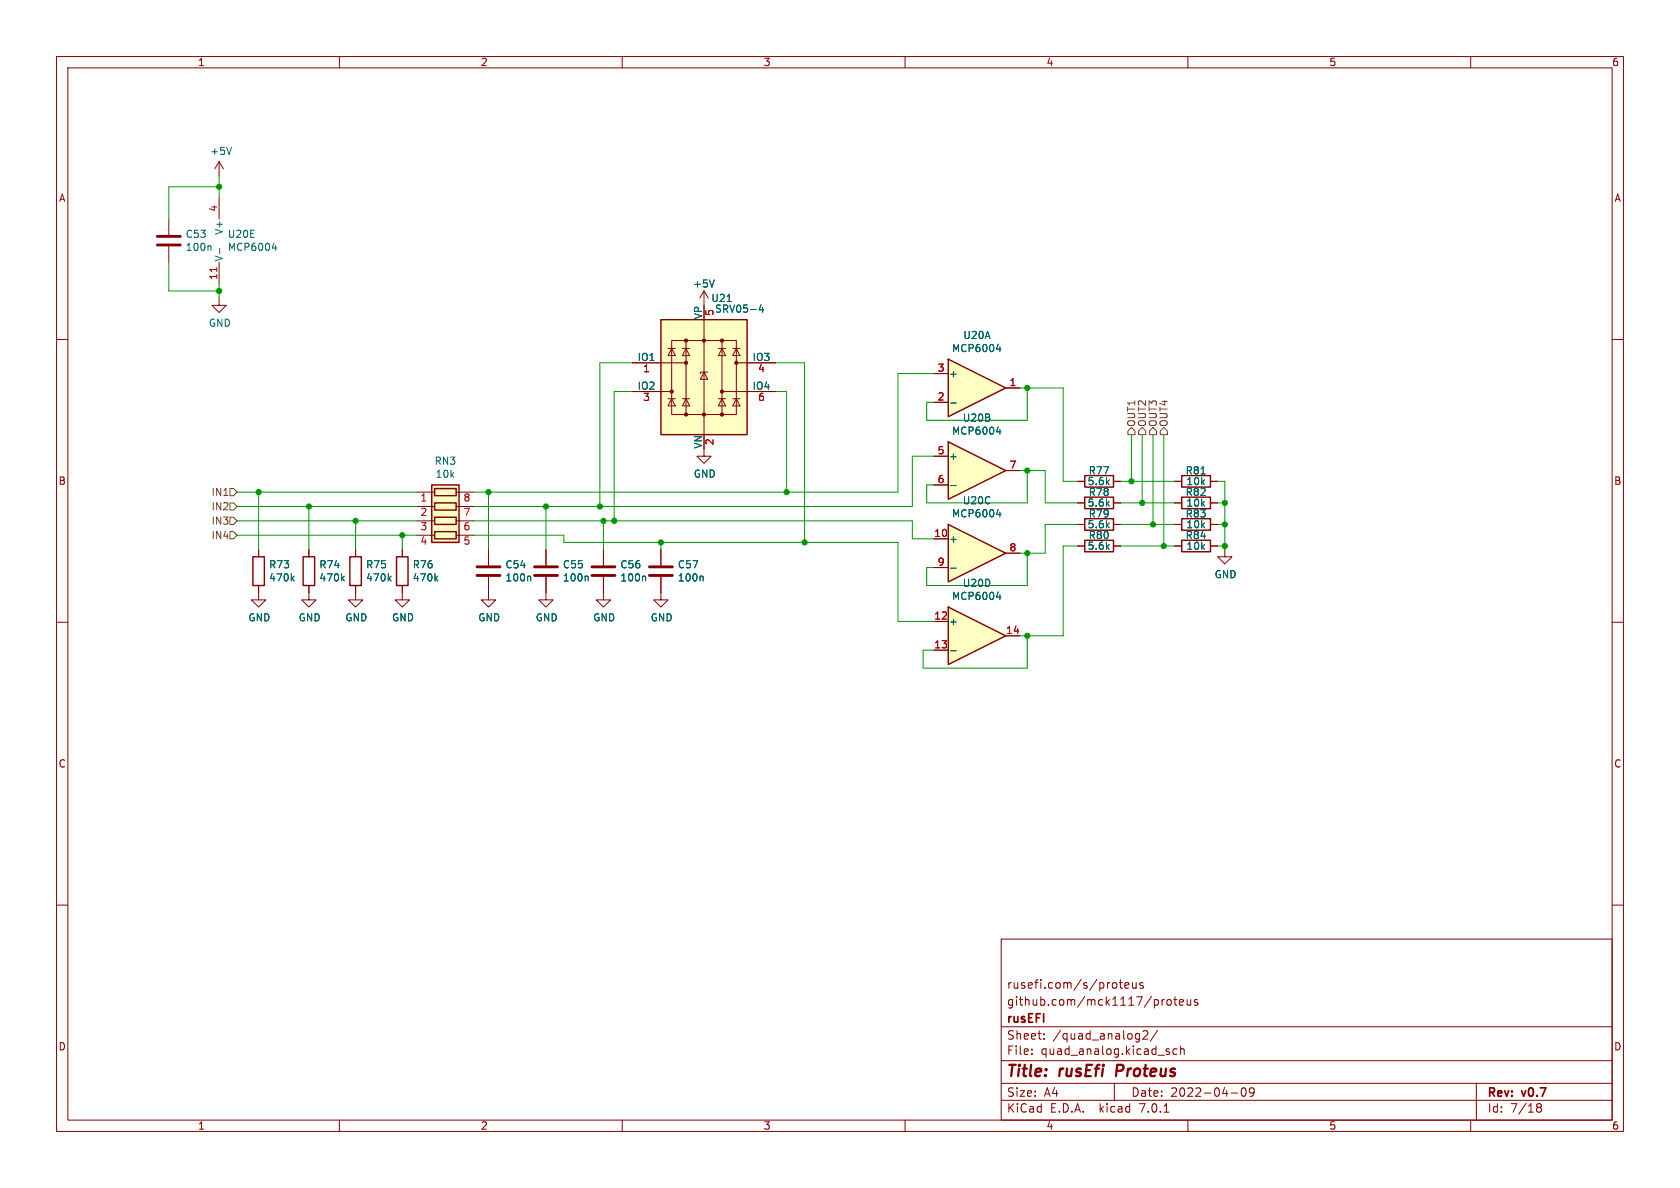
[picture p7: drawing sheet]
<svg xmlns="http://www.w3.org/2000/svg" width="297mm" height="210mm" viewBox="0 0 297 210" stroke-linecap="round" stroke-linejoin="round" font-family="sans-serif">
<g fill="none" stroke="#840000" stroke-width=".18">
<path d="M10 10h277v190h-277zM12 12h273v186h-273zM60 10v2M110 10v2M160 10v2M210 10v2M260 10v2M10 60h2M285 60h2M124.5 79.4v1.2h1.2l-1.2 1.3-1.3-1.3h1.3M86.4 97.2v2.7M10 110h2"/>
<path d="M86.4 102v4h1.2l-1.2 1.3-1.3-1.3h1.3M96.5 104.8v1.2h1.3l-1.3 1.3-1.3-1.3h1.3M285 110h2M10 160h2M285 160h2M177 166h108v32h-108zM197.9 173.7h.5M198.1 173.2v1.3l.3 .2M198.9 174.2l.7-.1-.1-.3-.4-.1-.2 .2v.7h.6M200.2 173.7l.1 .9 .3 .1 .3-.1M200.9 173.7v1M202.1 173.8l-.4-.1-.2 .2 .1 .2 .5 .2v.3h-.6"/>
<path d="M205.9 176.7l-.3 .1-.2 .2M206.4 176.8l.2-.1 .4 .1 .1 .6-.2 .2-.3 .1-.2-.1zM207.5 176.7h.6M207.7 176.2v1.3l.4 .2M208.5 177.2l.7-.1-.1-.3-.4-.1-.2 .2 .1 .7h.5M209.9 176.7v.9l.4 .1 .2-.1M210.5 176.7v1M211.7 176.8l-.3-.1-.3 .2 .1 .2 .5 .2v.3h-.6M60 198v2M110 198v2M160 198v2M177 194.5h108"/>
<path d="M177 191.5h108M177 187.5h108M177 181.5h108M182.4 186.3v.1M182.4 185.5v.1M184.6 183.6v.1M184.6 182.8v.1M197 191.5v3M201.3 182.7l.1 .1M201.4 182.7v1.2l-.1 .2M201.4 183.6l-.1 .1M202.1 182.3l.5-.1 .3 .1v.3l-.9 1.1h.9"/>
<path d="M204.6 182.1l-1.2 2M205.8 196.6h.8M206.4 185.9l.3 .1 .1 .2-.2 .2h-.3M206.4 185.4l.3 .1M208.1 185.5l-.5-.1-.2 .3v.4l.1 .2h.6M208.7 185.5l.2-.1 .4 .1 .1 .9M208.7 184.9v1.5M210 198v2M217.6 193.2h1.2M219.6 192.4l.2-.1a.81 .81 0 0 1 .6 .6 .81 .81 0 0 1-.3 .8l-.2 .1a.81 .81 0 0 1-.6-.6 .81 .81 0 0 1 .3-.8zM221.7 192.9l-.3 .3h-.4l-.1-.3 .1-.5 .4-.1 .2 .1a.99 .99 0 0 1-.3 1.4h-.3M260 198v2"/>
<path d="M261 191.5v6.5M271.7 195.6l.2 .1M271.7 195.2l.2-.1 .5 .1 .1 .3-.3 .2M271.9 195.7h.3M271.9 195.7l-.2 .2M272.2 195.7l.3 .3-.1 .5-.2 .1-.5-.1"/>
</g>
<path d="M84.3 101.7h4.1M84.3 100.2h4.1" fill="none" stroke="#840000" stroke-width=".51"/>
<path d="M93.6 101.8l.2 .2v.7" fill="none" stroke="#006464" stroke-width=".18"/>
<path d="M167.6 78.1l10.2 5.1-10.2 5.1z" fill="#ffffc2"/>
<path d="M116.8 56.5h15.3v20.3h-15.3zM167.6 78.1l10.2 5.1-10.2 5.1z" fill="none" stroke="#840000" stroke-width=".25"/>
<g fill="none" stroke="#840000" stroke-width=".18">
<path d="M124.5 56.5v20.3M111.8 64.1h9.5M111.8 69.2h6.9M118.1 70.5h1.3M118.1 61.6h1.3M118.7 60.2h11.5v13.1h-11.5zM118.7 70.5l.7 1.3h-1.3zM118.7 61.6l.7 1.3h-1.3zM120.6 70.5h1.3M120.6 61.6h1.3M121.3 70.5l.6 1.3h-1.3zM121.3 61.6l.6 1.3h-1.3z"/>
<path d="M121.3 60.2v13.1M124.5 65.8l.6 1.3h-1.3zM125.1 65.8h-1.3v.2M127 70.5h1.3M127 61.6h1.3M127.6 70.5l.7 1.3h-1.3zM127.6 61.6l.7 1.3h-1.3zM127.6 60.2v13.1M127.6 69.2h9.6M129.5 70.5h1.3M129.5 61.6h1.3M130.2 70.5l.6 1.3h-1.3z"/>
<path d="M130.2 61.6l.6 1.3h-1.3zM130.2 64.1h7M96.5 97.2v2.7M106.7 97.2v2.7M116.8 97.2v2.7M165.1 80.6h2.5M165.1 85.7h2.5M177.8 83.2h2.5M96.5 102v2.8M106.7 102v4h1.2l-1.2 1.3-1.3-1.3h1.3M116.8 102v4h1.3l-1.3 1.3-1.2-1.3h1.2"/>
</g>
<path d="M128.5 53.3h.8M134.5 53.9l-.3 .9h.8M134.8 54.4v.8M176.2 76.3h.8M176.8 75.9v.9M168.1 85.8h.9M103.8 101.8l.2 .2v.7M114 101.8l.1 .2v.7M124.1 101.8l.2 .2v.7" fill="none" stroke="#006464" stroke-width=".18"/>
<path d="M94.5 101.7h4.1M94.5 100.2h4.1M104.6 101.7h4.1M104.6 100.2h4.1M114.8 101.7h4.1M114.8 100.2h4.1" fill="none" stroke="#840000" stroke-width=".51"/>
<path d="M116.8 56.5h15.3v20.3h-15.3z" fill="#ffffc2" stroke="#ffffc2" stroke-width=".18"/>
<g fill="#840000" stroke="#840000" stroke-width=".18">
<circle cx="118.7" cy="69.2" r=".28"/>
<circle cx="121.3" cy="73.3" r=".28"/>
<circle cx="121.3" cy="64.1" r=".28"/>
<circle cx="121.3" cy="60.2" r=".28"/>
<circle cx="124.5" cy="73.3" r=".28"/>
<circle cx="124.5" cy="60.2" r=".28"/>
<circle cx="127.6" cy="73.3" r=".28"/>
<circle cx="127.6" cy="69.2" r=".28"/>
<circle cx="127.6" cy="60.2" r=".28"/>
<circle cx="130.2" cy="64.1" r=".28"/>
</g>
<path d="M167.6 107.3l10.2 5.1-10.2 5.1z" fill="#ffffc2"/>
<path d="M167.6 107.3l10.2 5.1-10.2 5.1z" fill="none" stroke="#840000" stroke-width=".25"/>
<path d="M165.1 109.9h2.5M165.1 114.9h2.5M177.8 112.4h2.5" fill="none" stroke="#840000" stroke-width=".18"/>
<path d="M168.1 115h.9M176.2 105.5h.8M176.8 105.1v.9" fill="none" stroke="#006464" stroke-width=".18"/>
<path d="M167.6 63.5l10.2 5.1-10.2 5.1z" fill="#ffffc2"/>
<path d="M167.6 63.5l10.2 5.1-10.2 5.1z" fill="none" stroke="#840000" stroke-width=".25"/>
<path d="M124.5 51.4l-.8 1.3M124.5 51.4v2.6M124.5 51.4l.7 1.3M165.1 71.1h2.5M165.1 66h2.5M177.8 68.6h2.5" fill="none" stroke="#840000" stroke-width=".18"/>
<path d="M126.3 49.5l-.4 1.3M168.1 71.2h.9M176.2 61.7h.8M176.8 61.3v.9" fill="none" stroke="#006464" stroke-width=".18"/>
<path d="M167.6 92.7l10.2 5.1-10.2 5.1z" fill="#ffffc2"/>
<g fill="none" stroke="#840000" stroke-width=".25">
<path d="M44.7 98.4h2v5.1h-2zM53.6 98.4h2v5.1h-2zM61.8 98.4h2.1v5.1h-2.1zM70.1 98.4h2v5.1h-2zM76.3 85.7h4.9v10.2h-4.9zM76.8 86.4h3.8v1.2h-3.8zM76.8 88.9h3.8v1.3h-3.8zM76.8 91.4h3.8v1.3h-3.8zM76.8 94h3.8v1.3h-3.8zM167.6 92.7l10.2 5.1-10.2 5.1zM191.8 87.9h5v2h-5zM191.8 91.7h5v2h-5z"/>
<path d="M191.8 84.1h5v2h-5zM191.8 95.5h5v2h-5zM208.9 95.5h5.1v2h-5.1zM208.9 87.9h5.1v2h-5.1zM208.9 84.1h5.1v2h-5.1zM208.9 91.7h5.1v2h-5.1z"/>
</g>
<g fill="none" stroke="#840000" stroke-width=".18">
<path d="M29.8 38.7v2.8M38.7 28.6l-.7 1.2M38.7 28.6v2.5M38.7 34.9v3.8M38.7 28.6l.8 1.2M29.8 43.6v2.8M38.7 52.7v1.3h1.3l-1.3 1.2-1.2-1.2h1.2M38.7 46.4v3.8M111.8 64.1h5M111.8 69.2h5M132.1 64.1h5.1M132.1 69.2h5.1"/>
<path d="M165.1 71.1h2.5M165.1 66h2.5M177.8 68.6h2.5M45.7 97.2v1.2M54.6 97.2v1.2M62.9 97.2v1.2M71.1 97.2v1.2M73.7 87h3.1M73.7 89.5h3.1M73.7 92.1h3.1M73.7 94.6h3.1M80.6 87h3.2"/>
<path d="M80.6 89.5h3.2M80.6 92.1h3.2M80.6 94.6h3.2M86.4 97.2v2.7M96.5 97.2v2.7M106.7 97.2v2.7M116.8 97.2v2.7M165.1 95.3h2.5M165.1 80.6h2.5M165.1 85.7h2.5M177.8 97.8h2.5M177.8 83.2h2.5"/>
<path d="M190.5 88.9h1.3M190.5 96.5h1.3M190.5 92.7h1.3M190.5 85.1h1.3M196.8 88.9h1.3M196.8 96.5h1.3M196.8 92.7h1.3M196.8 85.1h1.3M207.6 88.9h1.3M207.6 96.5h1.3M207.6 92.7h1.3M207.6 85.1h1.3"/>
<path d="M214 88.9h1.3M214 96.5h1.3M214 92.7h1.3M214 85.1h1.3M216.5 97.2v1.2h1.3l-1.3 1.3-1.2-1.3h1.2M45.7 103.5v2.5h1.3l-1.3 1.3-1.3-1.3h1.3M54.6 103.5v2.5h1.3l-1.3 1.3-1.3-1.3h1.3M62.9 103.5v2.5h1.2l-1.2 1.3-1.3-1.3h1.3M71.1 103.5v2.5h1.3l-1.3 1.3-1.3-1.3h1.3M86.4 102v2.8M96.5 102v2.8M106.7 102v2.8"/>
<path d="M116.8 102v2.8M165.1 100.3h2.5M165.1 109.9h2.5M165.1 114.9h2.5M177.8 112.4h2.5"/>
</g>
<g fill="none" stroke="#006464" stroke-width=".18">
<path d="M40.9 26l-.4 1.3M37.1 43.4l.2 .2v.7M38.8 43.9v.9M48.1 43.9h.8M48.7 43.4v.9M126.3 49.5l-.4 1.3M128.5 53.3h.8M134.5 53.9l-.3 .9h.8M134.8 54.4v.8M168.1 71.2h.9M176.2 76.3h.8M176.2 61.7h.8"/>
<path d="M176.8 61.3v.9M176.8 75.9v.9M168.1 85.8h.9M176.2 90.9h.8M176.8 90.5v.9M51.6 102.2l.4 .5M52 101.8l-.5 .5M60.5 102.2l.4 .5M60.9 101.8l-.5 .5M68.8 102.2l.3 .5M69.1 101.8l-.5 .5M77 102.2l.4 .5"/>
<path d="M77.4 101.8l-.5 .5M93.6 101.8l.2 .2v.7M103.8 101.8l.2 .2v.7M114 101.8l.1 .2v.7M124.1 101.8l.2 .2v.7M168.1 100.4h.9M168.1 115h.9M176.2 105.5h.8M176.8 105.1v.9"/>
</g>
<path d="M38.3 47.3v.7" fill="none" stroke="#a90000" stroke-width=".18"/>
<path d="M27.8 43.3h4.1M27.8 41.8h4.1" fill="none" stroke="#840000" stroke-width=".51"/>
<path d="M76.3 85.7h4.9v10.2h-4.9z" fill="#ffffc2" stroke="#ffffc2" stroke-width=".18"/>
<path d="M200 75.6l.7 .6v.6h-1.3v-.6zM201.9 75.6l.7 .6v.6h-1.3v-.6zM203.8 75.6l.7 .6v.6h-1.3v-.6zM205.7 75.6l.7 .6v.6h-1.3v-.6zM39.6 87.6h.7M40.6 88.9h.7l.6 .6-.6 .7h-.7zM40.6 86.4h.7l.6 .6-.6 .6h-.7zM40.6 94h.7l.6 .6-.6 .7h-.7zM40.6 91.4h.7l.6 .7-.6 .6h-.7z" fill="none" stroke="#725600" stroke-width=".18"/>
<g fill="none" stroke="#009600" stroke-width=".18">
<path d="M38.7 31.1v3.8M38.7 33h-8.9v5.7M29.8 46.4v5h8.9M38.7 50.2v2.5M111.8 69.2h-3.2v22.9M111.8 64.1h-5.8v25.4M137.2 64.1h5v31.8M137.2 69.2h1.9v17.8M165.1 66h-6.4v21h-74.9M180.3 68.6h7.7v16.5h2.5M181.6 68.6v5.7h-17.8v-3.2h1.3M200 76.8v8.3"/>
<path d="M201.9 76.8v12.1M203.8 76.8v15.9M205.7 76.8v19.7M41.9 89.5h31.8M41.9 92.1h31.8M41.9 94.6h31.8M41.9 87h31.8M45.7 87v10.2M54.6 89.5v7.7M62.9 92.1v5.1M71.1 94.6v2.6M83.8 92.1h77.5v3.2h3.8"/>
<path d="M83.8 94.6h15.9v1.3h59v14h6.4M86.4 87v10.2M96.5 89.5v7.7M106.7 92.1v5.1M116.8 95.9v1.3M165.1 80.6h-3.8v8.9h-77.5M180.3 83.2h4.5v5.7h5.7M181.6 83.2v5.7h-17.8v-3.2h1.3M181.6 97.8v5.7h-17.8v-3.2h1.3M190.5 96.5h-2.5v15.9h-7.7M190.5 92.7h-5.7v5.1h-4.5M198.1 88.9h9.5"/>
<path d="M198.1 92.7h9.5M198.1 96.5h9.5M198.1 85.1h9.5M215.3 88.9h1.2M215.3 92.7h1.2M215.3 96.5h1.2M215.3 85.1h1.2v12.1M181.6 112.4v5.7h-18.4v-3.2h1.9"/>
</g>
<g fill="#009600" stroke="#009600" stroke-width=".18">
<circle cx="108.6" cy="92.1" r=".46"/>
<circle cx="142.2" cy="95.9" r=".46"/>
<circle cx="116.8" cy="95.9" r=".46"/>
<circle cx="86.4" cy="87" r=".46"/>
<circle cx="96.5" cy="89.5" r=".46"/>
<circle cx="106.7" cy="92.1" r=".46"/>
<circle cx="106" cy="89.5" r=".46"/>
<circle cx="181.6" cy="83.2" r=".46"/>
<circle cx="181.6" cy="68.6" r=".46"/>
<circle cx="139.1" cy="87" r=".46"/>
<circle cx="181.6" cy="112.4" r=".46"/>
<circle cx="181.6" cy="97.8" r=".46"/>
<circle cx="54.6" cy="89.5" r=".46"/>
<circle cx="45.7" cy="87" r=".46"/>
<circle cx="62.9" cy="92.1" r=".46"/>
<circle cx="71.1" cy="94.6" r=".46"/>
<circle cx="38.7" cy="33" r=".46"/>
<circle cx="38.7" cy="51.4" r=".46"/>
<circle cx="205.7" cy="96.5" r=".46"/>
<circle cx="203.8" cy="92.7" r=".46"/>
<circle cx="216.5" cy="88.9" r=".46"/>
<circle cx="216.5" cy="92.7" r=".46"/>
<circle cx="216.5" cy="96.5" r=".46"/>
<circle cx="200" cy="85.1" r=".46"/>
<circle cx="201.9" cy="88.9" r=".46"/>
</g>
<g font-size="2.8" fill="#840000">
<text x="178" y="190.8">Title:</text>
<text x="187.4" y="190.8">rusEfi</text>
<text x="198" y="190.8">Proteus</text>
</g>
<g font-size="2.1" fill="#840000">
<text x="178" y="177.9">github.com/mck1117/proteus</text>
<text x="178" y="174.9">rusefi.com/s/proteus</text>
<text x="178" y="183.9">Sheet:</text>
<text x="178" y="181.1">rusEFI</text>
<text x="186.2" y="183.9">/quad_analog2/</text>
<text x="178" y="186.6">File:</text>
<text x="184" y="186.6">quad_analog.kicad_sch</text>
<text x="178" y="196.8">KiCad</text>
<text x="178" y="194">Size:</text>
<text x="184.6" y="194">A4</text>
<text x="185.7" y="196.8">E.D.A.</text>
<text x="194.4" y="196.8">kicad</text>
<text x="200" y="194">Date:</text>
<text x="201.5" y="196.8">7.0.1</text>
<text x="206.9" y="194">2022-04-09</text>
<text x="263" y="194.2">Rev:</text>
<text x="263" y="196.8">Id:</text>
<text x="267" y="196.8">7/18</text>
<text x="269.2" y="194.2">v0.7</text>
</g>
<g font-size="1.8" fill="#840000">
<text x="35" y="11.8">1</text>
<text x="85" y="11.8">2</text>
<text x="135" y="11.8">3</text>
<text x="185" y="11.8">4</text>
<text x="235" y="11.8">5</text>
<text x="285" y="11.8">6</text>
<text x="10.4" y="35.8">A</text>
<text x="285.4" y="35.8">A</text>
<text x="10.3" y="85.8">B</text>
<text x="285.3" y="85.8">B</text>
<text x="10.3" y="135.8">C</text>
<text x="285.3" y="135.8">C</text>
<text x="10.3" y="185.8">D</text>
<text x="285.3" y="185.8">D</text>
<text x="35" y="199.8">1</text>
<text x="85" y="199.8">2</text>
<text x="135" y="199.8">3</text>
<text x="185" y="199.8">4</text>
<text x="235" y="199.8">5</text>
<text x="285" y="199.8">6</text>
</g>
<g font-size="1.8" fill="#006464">
<text x="37.1" y="27.5">+5V</text>
<text x="39.6" y="41.6" transform="rotate(-90 39.6 41.6)">V+</text>
<text x="32.8" y="42.2">C53</text>
<text x="32.8" y="44.5">100n</text>
<text x="39.6" y="46.2" transform="rotate(-90 39.6 46.2)">V-</text>
<text x="40.2" y="42.2">U20E</text>
<text x="40.2" y="44.5">MCP6004</text>
<text x="122.5" y="51">+5V</text>
<text x="125.7" y="53.5">U21</text>
<text x="36.9" y="57.9">GND</text>
<text x="124.2" y="56.5" transform="rotate(-90 124.2 56.5)">VP</text>
<text x="126.4" y="55.4">SRV05-4</text>
<text x="112.7" y="63.9">IO1</text>
<text x="133" y="63.9">IO3</text>
<text x="168.2" y="62.4">MCP6004</text>
<text x="170.2" y="60.1">U20A</text>
<text x="112.7" y="69">IO2</text>
<text x="133" y="69">IO4</text>
<text x="167.8" y="66.9">+</text>
<text x="168.2" y="77">MCP6004</text>
<text x="170.1" y="74.7">U20B</text>
<text x="76.8" y="82.3">RN3</text>
<text x="124.2" y="79.4" transform="rotate(-90 124.2 79.4)">VN</text>
<text x="167.8" y="81.5">+</text>
<text x="77" y="84.6">10k</text>
<text x="122.6" y="84.6">GND</text>
<text x="170.1" y="89.3">U20C</text>
<text x="192.2" y="89.7">5.6k</text>
<text x="192.2" y="85.9">5.6k</text>
<text x="192.4" y="87.8">R78</text>
<text x="192.4" y="84">R77</text>
<text x="209.5" y="87.8">R82</text>
<text x="209.5" y="84">R81</text>
<text x="209.7" y="89.7">10k</text>
<text x="209.7" y="85.9">10k</text>
<text x="168.2" y="91.6">MCP6004</text>
<text x="192.2" y="93.5">5.6k</text>
<text x="192.4" y="91.6">R79</text>
<text x="192.4" y="95.4">R80</text>
<text x="209.5" y="95.4">R84</text>
<text x="209.5" y="91.6">R83</text>
<text x="209.7" y="93.5">10k</text>
<text x="47.5" y="100.6">R73</text>
<text x="56.4" y="100.6">R74</text>
<text x="64.7" y="100.6">R75</text>
<text x="72.9" y="100.6">R76</text>
<text x="89.3" y="100.6">C54</text>
<text x="99.4" y="100.6">C55</text>
<text x="109.6" y="100.6">C56</text>
<text x="119.8" y="100.6">C57</text>
<text x="167.8" y="96.1">+</text>
<text x="192.2" y="97.3">5.6k</text>
<text x="209.7" y="97.3">10k</text>
<text x="47.5" y="102.9">470k</text>
<text x="56.4" y="102.9">470k</text>
<text x="64.7" y="102.9">470k</text>
<text x="72.9" y="102.9">470k</text>
<text x="89.3" y="102.9">100n</text>
<text x="99.4" y="102.9">100n</text>
<text x="109.6" y="102.9">100n</text>
<text x="119.8" y="102.9">100n</text>
<text x="168.2" y="106.2">MCP6004</text>
<text x="170.1" y="103.9">U20D</text>
<text x="214.7" y="102.4">GND</text>
<text x="43.8" y="110">GND</text>
<text x="52.7" y="110">GND</text>
<text x="61" y="110">GND</text>
<text x="69.2" y="110">GND</text>
<text x="84.5" y="110">GND</text>
<text x="94.6" y="110">GND</text>
<text x="104.8" y="110">GND</text>
<text x="115" y="110">GND</text>
<text x="167.8" y="110.7">+</text>
</g>
<g font-size="1.8" fill="#a90000">
<text x="38.5" y="37.5" transform="rotate(-90 38.5 37.5)">4</text>
<text x="38.5" y="49.5" transform="rotate(-90 38.5 49.5)">11</text>
<text x="126.4" y="55.9" transform="rotate(-90 126.4 55.9)">5</text>
<text x="165.7" y="65.8">3</text>
<text x="113.6" y="66">1</text>
<text x="113.6" y="71.1">3</text>
<text x="134" y="66">4</text>
<text x="134" y="71.1">6</text>
<text x="165.7" y="70.9">2</text>
<text x="178.4" y="68.3">1</text>
<text x="126.4" y="78.8" transform="rotate(-90 126.4 78.8)">2</text>
<text x="165.7" y="80.4">5</text>
<text x="178.4" y="82.9">7</text>
<text x="74.3" y="88.9">1</text>
<text x="81.9" y="88.9">8</text>
<text x="165.7" y="85.5">6</text>
<text x="74.3" y="91.4">2</text>
<text x="74.3" y="94">3</text>
<text x="81.9" y="94">6</text>
<text x="81.9" y="91.4">7</text>
<text x="165.1" y="95">10</text>
<text x="74.3" y="96.5">4</text>
<text x="81.9" y="96.5">5</text>
<text x="165.7" y="100.1">9</text>
<text x="178.4" y="97.5">8</text>
<text x="165.1" y="109.6">12</text>
<text x="177.8" y="112.1">14</text>
<text x="165.1" y="114.7">13</text>
</g>
<g font-size="1.8" fill="#725600">
<text x="200.9" y="75.5" transform="rotate(-90 200.9 75.5)">OUT1</text>
<text x="202.8" y="75.5" transform="rotate(-90 202.8 75.5)">OUT2</text>
<text x="204.7" y="75.5" transform="rotate(-90 204.7 75.5)">OUT3</text>
<text x="206.6" y="75.5" transform="rotate(-90 206.6 75.5)">OUT4</text>
<text x="37.3" y="87.8">IN1</text>
<text x="37.3" y="90.4">IN2</text>
<text x="37.3" y="95.4">IN4</text>
<text x="37.3" y="92.9">IN3</text>
</g>
</svg>
